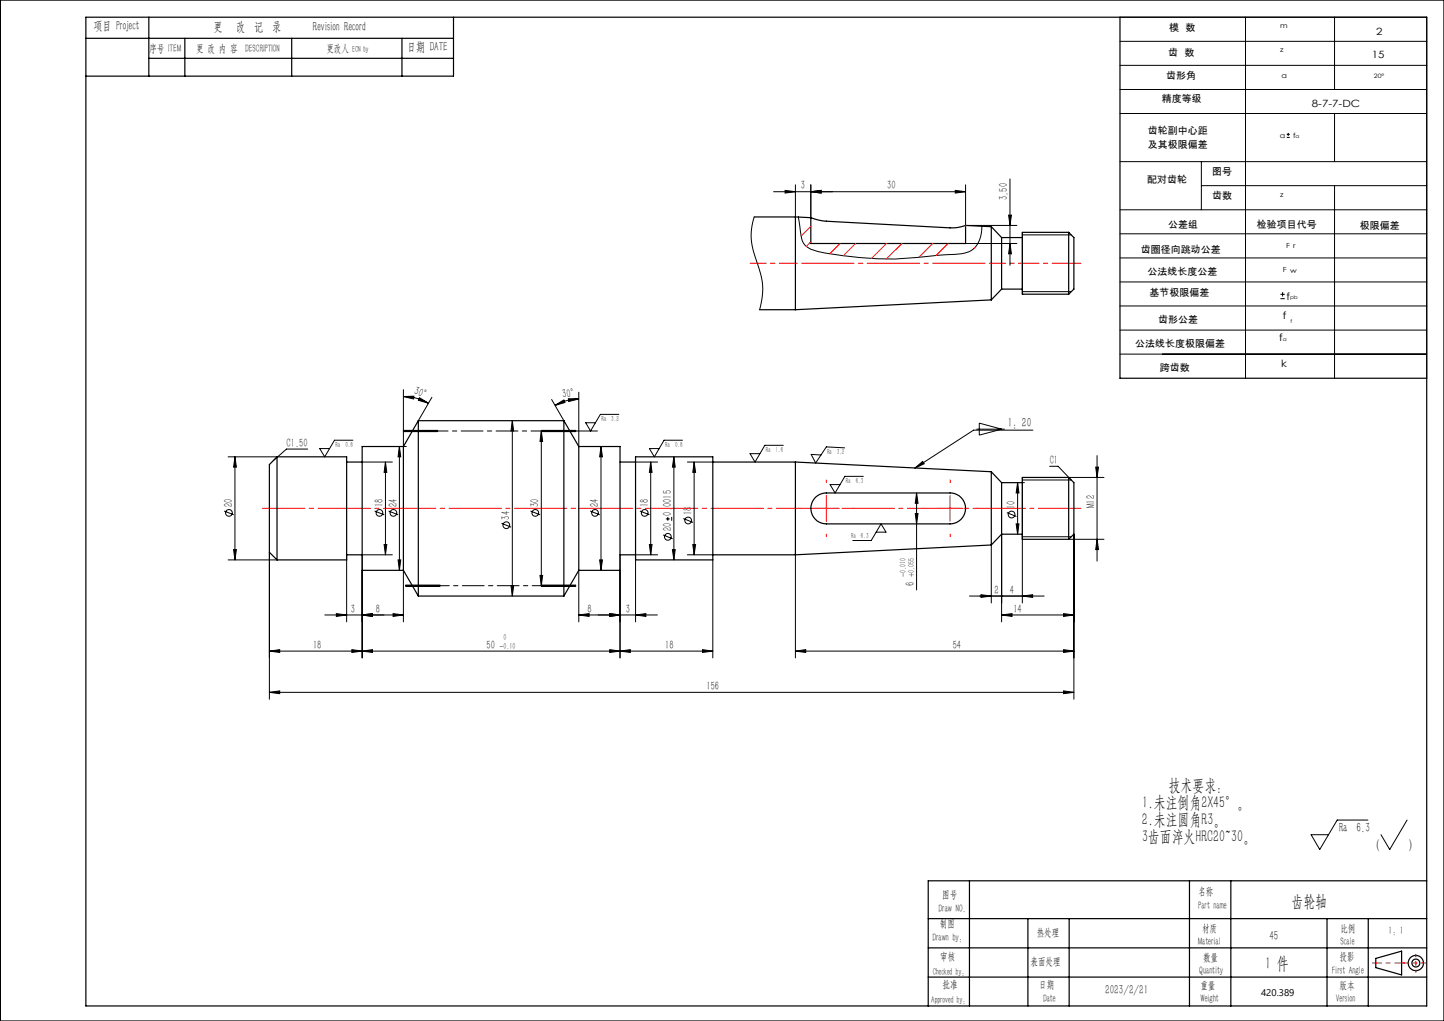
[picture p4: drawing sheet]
<svg xmlns="http://www.w3.org/2000/svg" width="420mm" height="297mm" viewBox="0 0 420 297" stroke-linecap="round" stroke-linejoin="round" font-family="sans-serif">
<g fill="none" stroke="#000" stroke-width=".29">
<path d="M325.8 12h89.2M325.8 19h89.2M325.8 5h89.2v105M362.3 5v105M388.2 5v21M325.8 26h89.2M325.8 33h89.2M374.3 40h.8M374.3 39.1h.8M374.7 38.7v.8M388.2 33v14M228.4 55.4l3 .4-3 .4z"/>
<path d="M231.4 53.8v9.3M235.8 55.8l3-.4v.8zM235.8 53.8v9.5M277.8 55.4l3 .4-3 .4zM280.8 55.8h-55.8M280.8 53.8v11.8h15M293.8 52.1v25.1M325.8 47h89.2M349.4 54h65.6M349.4 47v14M388.2 54v56M219.4 63.1l-.8 3.5v3.8l.7 3.1 1.9 6.1 .6 3.4v2.9l-.9 4.2"/>
<path d="M232.2 63.1l.5 2.9a9.5 9.5 0 0 0 1.3 5.2 6.9 6.9 0 0 0 3.9 2 102.6 102.6 0 0 0 35.4 1l2.2-.1a13.2 13.2 0 0 0 7.2-1.4 8.5 8.5 0 0 0 2.9-6.9M280.8 70.8h15M293.4 62.6h.8l-.4 3zM293.8 70.8l.4 3h-.8zM297.4 67.6v18M297.4 68.3h14.2M325.8 75h89.2M325.8 61h89.2M325.8 68h89.2M297.4 85.6h.1M297.4 84.8h14.2M325.8 82h89.2"/>
<path d="M325.8 89h89.2M325.8 96h89.2M372.4 86.9h1.3M372.4 85.6h1.3M373.1 85v1.3M117.3 113.3v16.6h.9M117.3 115.4l3.1-.2-.1 .9zM117.3 115.4l2.8 .2 1.5 .4 3 1.3M122 115.7l2.6 1.6-2.9-.9zM125.6 115.6l-3.9 6.8M160.4 116.2l3.6 6.2M161.4 117.9l2.6-1.6 .3 .8z"/>
<path d="M165.3 116l3 .1-2.9 .7zM168.3 116.1l-2.2 .1-2.1 .6-2.6 1.1M168.3 114.1v15.8M325.8 103h89.2M66.4 132.9h14.2M68.3 132.9v30M68.3 132.9l.5 3h-.9zM89.5 130.6h-6.2l-3.8 3.4M102.7 128.1h-5.4l-2.9 4.8-1.4-2.4h2.8M105.3 134.4h8.8M112.1 134.4l.4 3h-.8zM112.1 134.4v27"/>
<path d="M116.2 129.9v36M116.2 129.9l.4 3h-.8zM117.3 125.4h10M117.3 125.6h10M117.3 125.2h10M149 122.4l.4 3h-.8zM149 122.4v51M157.4 125.4l.4 3h-.7zM157.4 125.4v45M157.5 125.2h10zM157.5 125.4h16.3M157.5 125.6h10"/>
<path d="M174.8 129.9l.4 3h-.8zM174.8 129.9v36M180 120.5h-5.4l-2.8 4.9-1.4-2.4h2.8M184.9 134.4h6.4M189.3 134.4l.4 3h-.8zM189.3 134.4v27M196 132.9l.4 3h-.8zM196 132.9v30M198.5 128.1h-5.4l-2.8 4.8-1.4-2.4h2.8M199.9 134.4h7.4M201.9 134.4v27M201.9 134.4l.4 3h-.8z"/>
<path d="M227.8 129.5h-5.3l-2.9 4.9-1.4-2.4h2.8M245.7 130.3l-5.4-.3-3.1 4.7-1.3-2.5 2.9 .2M251.1 138.6h-5.4l-2.8 4.8-1.5-2.4h2.9M266.1 136.2l2.3-2 .4 .7zM284 124.8h8.2M284.8 123.1l6.6 1.7-6.6 1.8zM297.4 138.9v17.9M300.4 125.1h-17.2l-17.1 11.1M305.3 135.6h2.5l3.8 4h-14.2M310.8 138.9h10.3M318.7 135.9h.8l-.4 3zM319.1 132.5v30.7"/>
<path d="M65.2 148.7l2.8 1.1M67.9 159.9h.9l-.5 3zM109 148.7l2.8 1.1M111.7 158.4h.8l-.4 3zM113 148.7l2.8 1.1M145.9 152.2l2.8 1.1M154.3 148.7l2.8 1.1M171.7 148.7l2.7 1.1M186.1 148.7l2.8 1.1M188.9 158.4h.8l-.4 3zM192.9 155.6l2.8 1.1M193.7 151h1.1"/>
<path d="M194.2 150.4v1.1M195.4 150.4v1.1M195.6 159.9h.8l-.4 3zM198.8 150.8l2.8 1.2M201.5 158.4h.8l-.4 3zM254.8 154.8h2.9l-1.4-2.4-2.9 4.8h-5.4M266.2 149.4h.8l-.4 3zM266.6 143.4v28.2M266.6 143.4l.4 3h-.8zM288.3 158.5v16.9M291.3 155.4v25.5M292.8 149.1l2.8 1.1"/>
<path d="M295.6 152.4h.8l-.4 3zM296 140.4v15M296 140.4l.4 3h-.8zM297.4 155.4v20M297.4 140.4h.6M297.4 156.1h14.2M310.8 156.9h10.3M312.3 155.4v48M319.1 156.9l.4 3h-.8zM66.4 162.9h14.2M78.4 160.7v42.7M97.8 178.5l3 .4-3 .4z"/>
<path d="M100.8 161.4v19.5M105.3 178.9l3-.4v.8zM114.1 161.4h-8.8v30M114.3 178.5l3 .4-3 .4zM115.8 162.9h.8l-.4 3zM117.3 165.9v15M117.3 178.9h-22.8M118 170.4h10M118 170.6h10M118 170.2h10M148.6 170.4h.8l-.4 3zM157.1 167.4h.7l-.4 3z"/>
<path d="M157.5 170.4h10M157.5 170.6h10M157.5 170.2h10M168.3 178.9l3-.4v.8zM168.3 178.9h22.9M168.3 165.9v15M174.4 162.9h.8l-.4 3zM177.3 178.5l3 .4-3 .4zM180.3 161.4v30M184.9 178.9l3-.4v.8zM191.3 161.4h-6.4v19.5M199.9 161.4h7.4"/>
<path d="M207.3 162.9v28.5M231.4 161.4v30M282 173.4h21.7M285.3 173l3 .4-3 .4zM291.3 178.9l3.1-.4v.8zM291.3 178.9h21M297.4 173.4l3-.4v.8zM309.4 178.5l2.9 .4-2.9 .4zM78.4 189.4l3-.4v.8zM102.3 189l3 .4-3 .4zM105.3 189.4l3-.4v.8zM177.3 189l3 .4-3 .4z"/>
<path d="M180.3 189.4l3-.4v.8zM204.3 189l3 .4-3 .4zM207.3 189.4h-128.9M231.4 189.4l3-.4v.8zM231.4 189.4h80.9M309.4 189l2.9 .4-2.9 .4zM78.4 201.4l3-.4v.8zM78.4 201.4h233.9M309.4 201l2.9 .4-2.9 .4zM397.9 238.5h-9l-5 8.6-2.5-4.3h5M409.3 238.5l-5.1 8.6-2.5-4.3"/>
<circle cx="66.6" cy="149.2" r=".97"/>
<circle cx="110.4" cy="149.2" r=".97"/>
<circle cx="114.4" cy="149.2" r=".97"/>
<circle cx="147.3" cy="152.8" r=".98"/>
<circle cx="155.7" cy="149.2" r=".97"/>
<circle cx="173.1" cy="149.2" r=".97"/>
<circle cx="187.5" cy="149.2" r=".97"/>
<circle cx="194.3" cy="156.2" r=".98"/>
<circle cx="200.1" cy="151.4" r=".98"/>
<circle cx="294.2" cy="149.7" r=".98"/>
</g>
<g fill="none" stroke="#000" stroke-width=".35">
<path d="M0 0h420v297h-420zM25 11.1h106.9M25 5h390v287.6h-390zM43.3 5v17.2M43.3 17h88.6M53.8 11.1v11.1M84.8 11.1v11.1M116.9 11.1v11.1M131.9 5v17.2h-106.9M325.8 5v105h89.2M219.4 63.1h12M231.4 63.1v27"/>
<path d="M231.4 63.1l4.4 .2M235.8 63.3l3.9 1 36.6 2a12.1 12.1 0 0 0 4.5-.7M235.8 63.3v7.5h45v-5.2M280.8 65.6l7.5 .3M288.3 65.9v21.3M288.3 65.9l3 3.2M291.3 69.1v15M291.3 69.1h6.1M310.8 67.6v18M310.8 67.6h-13.4v18h13.4M310.8 67.6l1.5 1.5v15l-1.5 1.5M220.9 90.1h10.5"/>
<path d="M288.3 87.2l-56.9 2.9M291.3 84.1l-3 3.1M291.3 84.1h6.1M80.6 132.9v30M80.6 132.9l-2.2 2.2v25.6l2.2 2.2M80.6 132.9h20.2v30h-20.2M100.8 134.4h4.5M117.3 129.9v36M117.3 129.9h-12v36h12M121.7 122.4v51M121.7 122.4l-4.4 7.5M121.7 122.4h42.3"/>
<path d="M164 122.4v51M164 122.4l4.3 7.5M168.3 129.9v36M168.3 129.9h12v36h-12M180.3 134.4h4.6M184.9 132.9h22.4v30h-22.4zM207.3 134.4h24.1M231.4 134.4v27M231.4 134.4l56.9 2.8M288.3 137.2v21.3M288.3 137.2l3 3.2M310.8 138.9h-13.4v18h13.4"/>
<path d="M310.8 138.9v18M310.8 138.9l1.5 1.5v15l-1.5 1.5M237.2 144.6a4.5 4.5 0 0 1 3.1-1.2h36a4.5 4.5 0 0 1 4.5 4.5 4.5 4.5 0 0 1-4.5 4.5h-33a8.6 8.6 0 0 1-5.1-.5 4.5 4.5 0 0 1-1-7.3zM288.3 158.5l-56.9 2.9M291.3 140.4v15M291.3 155.4l-3 3.1M291.3 140.4h6.1M291.3 155.4h6.1M100.8 161.4h4.5M117.3 165.9l4.4 7.5M121.7 173.4h42.3M168.3 165.9l-4.3 7.5"/>
<path d="M180.3 161.4h4.6M207.3 161.4h24.1M282 256.2v36.4M346 256.2v36.5M358 256.2v36.5M415 256.2h-145v36.5M270 267.2h145M270 275.7h145M299 267.2v25.4M311 267.2v25.5M386 267.2v25.5M398 267.2v25.5"/>
<path d="M400.2 278.8l7.5-2.1v6.9l-7.5-2.1zM270 284.2h145"/>
<circle cx="411.8" cy="280.1" r="2.21"/>
<circle cx="411.8" cy="280.2" r="1.15"/>
</g>
<path d="M231.4 76.6h57" fill="none" stroke="#f00" stroke-width=".29" stroke-dasharray="15.2 1.3 1.3 1.3" stroke-dashoffset="-1.8"/>
<path d="M297.4 76.6h13.5" fill="none" stroke="#f00" stroke-width=".29" stroke-dasharray="15.2 1.3 1.3 1.3" stroke-dashoffset="10.4"/>
<path d="M291.4 76.6h6" fill="none" stroke="#f00" stroke-width=".29" stroke-dasharray="15.2 1.3 1.3 1.3" stroke-dashoffset="14.1"/>
<path d="M288.4 76.6h3M310.9 76.6h3.5M232.9 147.9h-.8M240.4 140.4v-.8M240.4 155.4v.7M247.9 147.9h.7M268.9 147.9h-.8M276.4 140.4v-.8M276.4 155.4v.7M283.9 147.9h.7" fill="none" stroke="#f00" stroke-width=".29" stroke-dasharray="15.2 1.3 1.3 1.3"/>
<path d="M218.2 76.6h13.2" fill="none" stroke="#f00" stroke-width=".29" stroke-dasharray="15.2 1.3 1.3 1.3" stroke-dashoffset="10.6"/>
<g fill="none" stroke="#f00" stroke-width=".29">
<path d="M235.8 65.9l-2.8 2.8M235.8 70.3l-1.3 1.4M244.3 70.8l-3 3M248.8 70.8l-3.5 3.6M257.8 70.8l-4.4 4.4M262.3 70.8l-4.5 4.5M271.3 70.8l-4 4.1M275.8 70.8l-3.5 3.5M281 65.6l-.2 .2M283.7 71.9l-.5 .5M236.6 147.9h7.5M240.3 144.1v7.6"/>
<path d="M272.6 147.9h7.5M276.3 144.1v7.6"/>
</g>
<path d="M314.4 147.9h-238" fill="none" stroke="#f00" stroke-width=".29" stroke-dasharray="15.2 1.3 1.3 1.3" stroke-dashoffset="2.9"/>
<path d="M117.3 125.4h50.2" fill="none" stroke="#000" stroke-width=".29" stroke-dasharray="6.3 1.3 1.3 1.3" stroke-dashoffset="3.5"/>
<path d="M118 170.4h49.5" fill="none" stroke="#000" stroke-width=".29" stroke-dasharray="6.3 1.3 1.3 1.3" stroke-dashoffset="3.8"/>
<path d="M408.4 280.1h6.2" fill="none" stroke="#f00" stroke-width=".29" stroke-dasharray="15.2 1.3 1.3 1.3" stroke-dashoffset="14"/>
<path d="M411.8 277.6v5.3" fill="none" stroke="#f00" stroke-width=".29" stroke-dasharray="15.2 1.3 1.3 1.3" stroke-dashoffset="14.5"/>
<path d="M399.2 280.1h9.2" fill="none" stroke="#f00" stroke-width=".29" stroke-dasharray="15.2 1.3 1.3 1.3" stroke-dashoffset="12.6"/>
<g fill="#000">
<path d="M266.1 136.2l2.3-2 .4 .7z"/>
<path d="M235.8 55.8l3-.4v.8zM277.8 55.4l3 .4-3 .4z"/>
<path d="M122 115.7l2.6 1.6-2.9-.9zM117.3 115.4l3.1-.2-.1 .9z"/>
<path d="M165.3 116l3 .1-2.9 .7zM161.4 117.9l2.6-1.6 .3 .8z"/>
<path d="M68.3 132.9l.5 3h-.9zM67.9 159.9h.9l-.5 3zM116.2 129.9l.4 3h-.8zM115.8 162.9h.8l-.4 3zM149 122.4l.4 3h-.8zM148.6 170.4h.8l-.4 3zM196 132.9l.4 3h-.8zM195.6 159.9h.8l-.4 3zM201.9 134.4l.4 3h-.8zM201.5 158.4h.8l-.4 3zM266.6 143.4l.4 3h-.8zM266.2 149.4h.8l-.4 3zM296 140.4l.4 3h-.8zM295.6 152.4h.8l-.4 3zM318.7 135.9h.8l-.4 3zM319.1 156.9l.4 3h-.8zM112.1 134.4l.4 3h-.8zM111.7 158.4h.8l-.4 3zM189.3 134.4l.4 3h-.8zM188.9 158.4h.8l-.4 3zM293.4 62.6h.8l-.4 3zM293.8 70.8l.4 3h-.8z"/>
<path d="M157.4 125.4l.4 3h-.7zM157.1 167.4h.7l-.4 3z"/>
<path d="M97.8 178.5l3 .4-3 .4zM105.3 178.9l3-.4v.8zM177.3 178.5l3 .4-3 .4zM184.9 178.9l3-.4v.8zM285.3 173l3 .4-3 .4zM291.2 173.2l-.1 .2h.2h-.2a.27 .27 0 0 0 .3 .2 .27 .27 0 0 0 .2-.3 .27 .27 0 0 0-.4-.1zM291.3 178.9l3.1-.4v.8zM309.4 178.5l2.9 .4-2.9 .4zM231.4 189.4l3-.4v.8zM309.4 189l2.9 .4-2.9 .4zM78.4 201.4l3-.4v.8zM309.4 201l2.9 .4-2.9 .4zM228.4 55.4l3 .4-3 .4zM235.8 55.8l3-.4v.8z"/>
<path d="M105.3 178.9l3-.4v.8zM114.3 178.5l3 .4-3 .4z"/>
<path d="M168.3 178.9l3-.4v.8zM177.3 178.5l3 .4-3 .4z"/>
<path d="M174.4 162.9h.8l-.4 3zM174.8 129.9l.4 3h-.8z"/>
<path d="M291.2 173.2l-.1 .3 .4 .1 .1-.2h-.3l.3-.2zM297.4 173.4l3-.4v.8z"/>
<path d="M105.3 189.4l3-.4v.8zM177.3 189l3 .4-3 .4zM78.4 189.4l3-.4v.8zM102.3 189l3 .4-3 .4z"/>
<path d="M204.3 189l3 .4-3 .4zM180.3 189.4l3-.4v.8z"/>
</g>
<g font-size="4.9">
<text x="339.9" y="230">技术要求：</text>
<text x="332.2" y="239.9">2.未注圆角R3。</text>
<text x="332.2" y="234.9">1.未注倒角2X45°。</text>
<text x="332.2" y="244.8">3齿面淬火HRC20~30。</text>
<text x="375.6" y="264">齿轮轴</text>
<text x="368" y="281.9">1 件</text>
</g>
<g font-size="3.9">
<text x="293.2" y="124.3">1：20</text>
<text x="389.5" y="242">Ra 6.3</text>
</g>
<g font-size="3.8">
<text x="27.2" y="8.6">项目 Project</text>
<text x="62.1" y="9.1">更</text>
<text x="68.7" y="9.1">改 记 录</text>
<text x="91" y="9.1">Revision Record</text>
<text x="118.4" y="14.7">日期 DATE</text>
<text x="398.8" y="247.1">（</text>
<text x="409.6" y="247.1">）</text>
<text x="369.2" y="273.3">45</text>
<text x="321.5" y="289.1">2023/2/21</text>
</g>
<g font-size="3.5">
<text x="233" y="55.1">3</text>
<text x="258" y="55.1">30</text>
<text x="293.1" y="58.2" transform="rotate(-90 293.1 58.2)">3.50</text>
<text x="120.2" y="114.7" transform="rotate(20 120.2 114.7)">30°</text>
<text x="163.7" y="115.9" transform="rotate(-9 163.7 115.9)">30°</text>
<text x="83.3" y="129.9">C1.50</text>
<text x="305.3" y="134.9">C1</text>
<text x="67.7" y="147.6" transform="rotate(-90 67.7 147.6)">20</text>
<text x="111.4" y="147.6" transform="rotate(-90 111.4 147.6)">18</text>
<text x="115.5" y="147.6" transform="rotate(-90 115.5 147.6)">24</text>
<text x="156.8" y="147.6" transform="rotate(-90 156.8 147.6)">30</text>
<text x="174.1" y="147.6" transform="rotate(-90 174.1 147.6)">24</text>
<text x="188.6" y="147.6" transform="rotate(-90 188.6 147.6)">18</text>
<text x="195.3" y="150" transform="rotate(-90 195.3 150)">0.0015</text>
<text x="201.2" y="149.8" transform="rotate(-90 201.2 149.8)">18</text>
<text x="295.3" y="148" transform="rotate(-90 295.3 148)">10</text>
<text x="318.4" y="147.8" transform="rotate(-90 318.4 147.8)">M12</text>
<text x="148.3" y="151.1" transform="rotate(-90 148.3 151.1)">34</text>
<text x="195.3" y="154.5" transform="rotate(-90 195.3 154.5)">20</text>
<text x="265.9" y="170.4" transform="rotate(-90 265.9 170.4)">6</text>
<text x="289.3" y="172.7">2</text>
<text x="293.8" y="172.7">4</text>
<text x="102" y="178.2">3</text>
<text x="109.3" y="178.2">8</text>
<text x="170.8" y="178.2">8</text>
<text x="182" y="178.2">3</text>
<text x="294.8" y="178.2">14</text>
<text x="91.1" y="188.7">18</text>
<text x="141.5" y="188.7">50</text>
<text x="193.5" y="188.7">18</text>
<text x="277.1" y="188.7">54</text>
<text x="205.5" y="200.7">156</text>
</g>
<text font-size="3.2" x="43.4" y="15">序号 ITEM</text>
<g font-size="3.1">
<text x="57.1" y="15">更 改 内 容 DESCRIPTION</text>
<text x="95" y="15">更改人</text>
<text x="274" y="261.3">图号</text>
<text x="348.5" y="260.5">名称</text>
<text x="273" y="265.3">Draw NO.</text>
<text x="273.4" y="269.8">制图</text>
<text x="348.5" y="264.5">Part name</text>
<text x="271.2" y="273.8">Drawn by:</text>
<text x="301.6" y="272.2">热处理</text>
<text x="348.5" y="275">Material</text>
<text x="349.6" y="271">材质</text>
<text x="389.9" y="271">比例</text>
<text x="389.9" y="275">Scale</text>
<text x="403.9" y="271.7">1：1</text>
<text x="273.5" y="279.3">审核</text>
<text x="299.7" y="280.6">表面处理</text>
<text x="349.9" y="279.4">数量</text>
<text x="389.6" y="279.2">投影</text>
<text x="274.2" y="287.3">批准</text>
<text x="302.3" y="287.4">日期</text>
<text x="348.8" y="283.4">Quantity</text>
<text x="349.2" y="287.6">重量</text>
<text x="387.4" y="283.2">First Angle</text>
<text x="389.6" y="287.6">版本</text>
<text x="303.4" y="291.4">Date</text>
<text x="349.2" y="291.6">Weight</text>
<text x="388.5" y="291.6">Version</text>
</g>
<g font-size="2.9">
<text x="340.1" y="8.9">模 数</text>
<text x="400.3" y="10.3">2</text>
<text x="339.8" y="16.2">齿 数</text>
<text x="399" y="17">15</text>
<text x="339.2" y="23">齿形角</text>
<text x="337.9" y="29.6">精度等级</text>
<text x="381.6" y="31">8-7-7-DC</text>
<text x="333.8" y="39">齿轮副中心距</text>
<text x="333.8" y="43.2">及其极限偏差</text>
<text x="333.7" y="53.3">配对齿轮</text>
<text x="352.6" y="50.8">图号</text>
<text x="352.6" y="57.8">齿数</text>
<text x="339.7" y="66.4">公差组</text>
<text x="365.5" y="66.3">检验项目代号</text>
<text x="395.5" y="66.5">极限偏差</text>
<text x="331.8" y="73.5">齿圈径向跳动公差</text>
<text x="333.7" y="80">公法线长度公差</text>
<text x="334.4" y="86.1">基节极限偏差</text>
<text x="374.2" y="87.2">f</text>
<text x="336.9" y="93.9">齿形公差</text>
<text x="373.1" y="92.9">f</text>
<text x="330.1" y="101">公法线长度极限偏差</text>
<text x="372.1" y="99.3">f</text>
<text x="337.3" y="107.8">跨齿数</text>
<text x="372.7" y="106.8">k</text>
</g>
<g font-size="2.8">
<text x="271.3" y="283.7">Checked by：</text>
<text x="270.9" y="291.7">Approved by：</text>
<text x="366.8" y="289.8">420.389</text>
</g>
<g font-size="2.5">
<text x="102.4" y="15">ECN by</text>
<text x="263.5" y="167.9" transform="rotate(-90 263.5 167.9)">-0.010</text>
<text x="265.9" y="167.9" transform="rotate(-90 265.9 167.9)">+0.055</text>
<text x="145.3" y="188.7">-0.10</text>
<text x="146.5" y="186.2">0</text>
</g>
<g font-size="2.1">
<text x="175" y="122.5">Ra 3.2</text>
<text x="97.6" y="130">Ra 0.8</text>
<text x="193.5" y="130">Ra 0.8</text>
<text x="222.8" y="131.5">Ra 1.6</text>
<text x="240.6" y="132" transform="rotate(3 240.6 132)">Ra 3.2</text>
<text x="246.1" y="140.5">Ra 6.3</text>
<text x="247.6" y="156.6">Ra 6.3</text>
</g>
<g font-size="2">
<text x="372.3" y="8.2">m</text>
<text x="372.3" y="15.2">z</text>
<text x="372.7" y="22.8">α</text>
<text x="372.2" y="40.2">a</text>
<text x="376.1" y="40.2">f</text>
<text x="372.3" y="57.2">z</text>
<text x="374.1" y="72.2">F r</text>
<text x="373.1" y="79.2">F w</text>
</g>
<text font-size="1.7" x="399.6" y="22.8">20°</text>
<g font-size="1.5">
<text x="376.8" y="40.1">a</text>
<text x="375.2" y="87">pb</text>
<text x="375.3" y="94">f</text>
<text x="373.1" y="99.2">a</text>
</g>
</svg>
